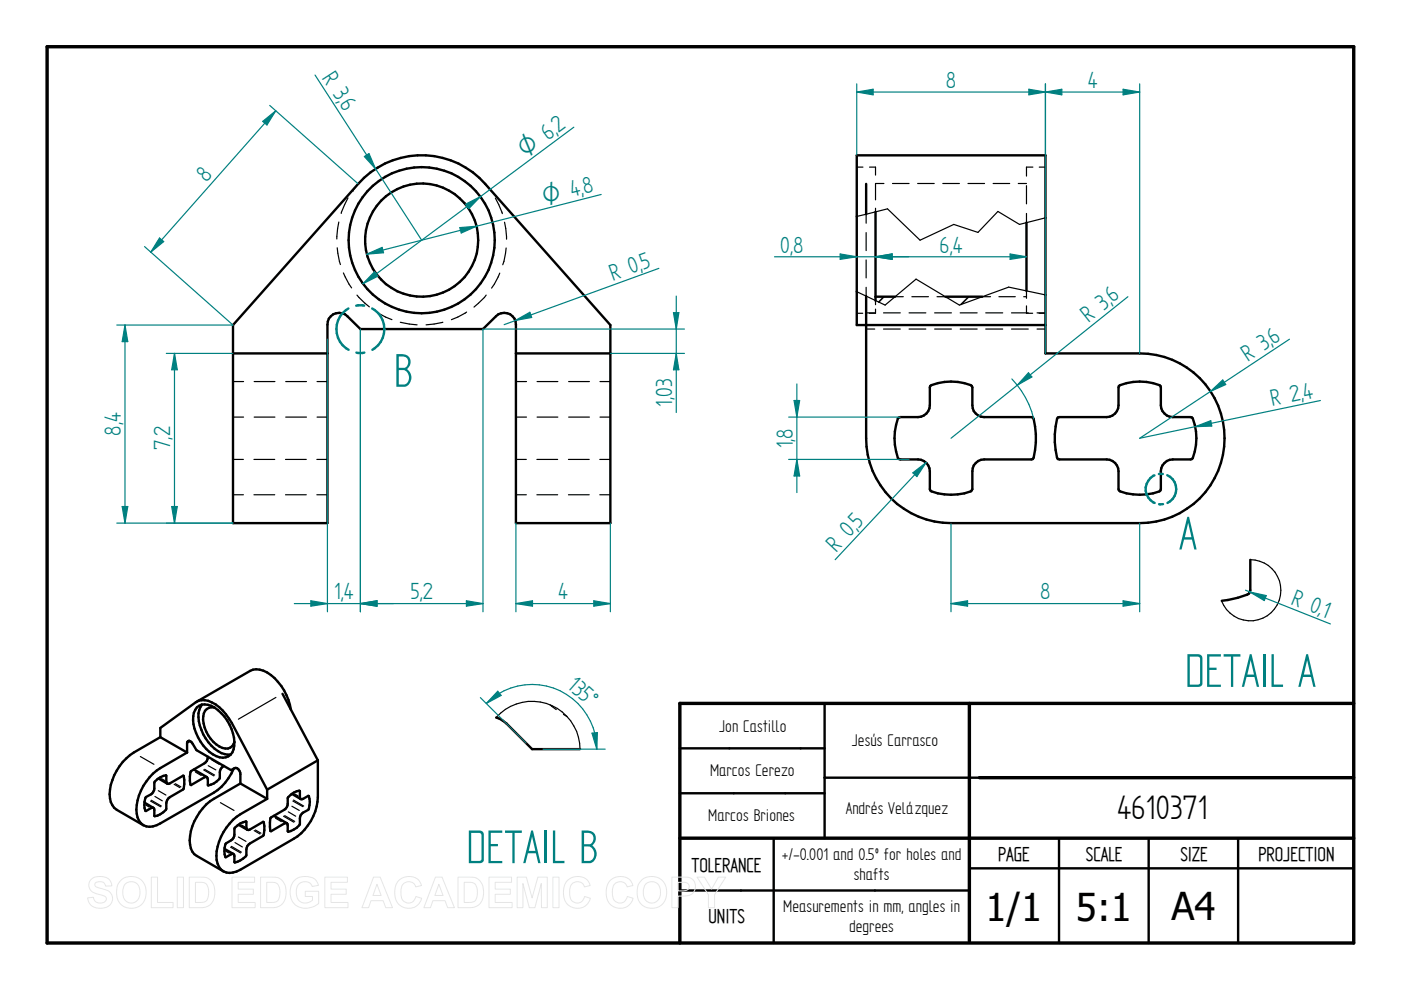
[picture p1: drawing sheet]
<svg xmlns="http://www.w3.org/2000/svg" width="297mm" height="210mm" viewBox="0 0 297 210" stroke-linecap="round" stroke-linejoin="round" font-family="sans-serif">
<path d="M10 9.9h277v190h-277zM205.5 149.1v50.5M287 149.1h-142.9v50.8M144.1 177.7h142.9M207.6 164.9h79.4" fill="none" stroke="#000" stroke-width=".72"/>
<g fill="none" stroke="#000" stroke-width=".51">
<path d="M77.2 37.7a18 18 0 0 1 25.7 1.3l26.5 29.9v42h-20v-42.1a2.46 2.46 0 0 0-1.5-2.3 2.46 2.46 0 0 0-2.7 .6l-2.8 2.7h-26l-2.7-2.7a2.48 2.48 0 0 0-2.8-.6 2.48 2.48 0 0 0-1.5 2.3v42.1h-20v-42zM183.6 39v6.4M185.6 44.9v18.9M217.6 47.2v14.5M49.4 74.9h20M109.4 74.9h20M183.6 62.8v30.1a18 18 0 0 0 18 18h40a18 18 0 0 0 18-18 18 18 0 0 0-18-18h-19.9v-42h-40.1v36h40.1M185.6 62.9h4.2M200.4 62.9h7.9M197.2 81.8a10.9 10.9 0 0 1 8.8 0l.2 .3v3.8a2.53 2.53 0 0 0 2.5 2.5l10.3 .1a15 15 0 0 1 0 8.8l-10.3 .1a2.53 2.53 0 0 0-2.5 2.5v3.8l-.2 .3a8.9 8.9 0 0 1-5.8 .8l-1.4-.2-1.6-.6-.1-4.1a2.53 2.53 0 0 0-2.5-2.5l-4-.1a10.2 10.2 0 0 1-.9-5.8l.7-2.8 .2-.2 4-.1a2.53 2.53 0 0 0 2.5-2.5zM224.3 88.5l10.4-.1a2.53 2.53 0 0 0 2.4-2.5l.1-4.1a10.9 10.9 0 0 1 8.8 0l.1 4.1a2.61 2.61 0 0 0 2.6 2.5l4 .1a10.9 10.9 0 0 1 0 8.8l-4 .1a2.61 2.61 0 0 0-2.6 2.5l-.1 4.1a8.9 8.9 0 0 1-5.8 .8l-1.4-.2-1.6-.6-.1-4.1a2.53 2.53 0 0 0-2.4-2.5l-10.4-.1a15 15 0 0 1 0-8.8zM34 156.3v-2l7.5-5.4a3.8 3.8 0 0 1 4.2 .5 11.4 11.4 0 0 1 3.4 3.9l7.5 14.1"/>
<path d="M34 156.3l5.7 3.3M34 156.3l-5.6 3.3a11.1 11.1 0 0 0-5.1 9.7 3.4 3.4 0 0 0 1.5 2.4l5.6 3.3M39.7 159.6v-2l.2-.5a.82 .82 0 0 1 .9 .6l.9 1.3 7.3 4.3 .8-.4a1.15 1.15 0 0 1 1.2 1.2v2M39.7 159.6l-5.7 3.3a10.8 10.8 0 0 0-5 9.7 3.2 3.2 0 0 0 1.4 2.4M41.7 148.8l11.3-6.6a4.1 4.1 0 0 1 4.4 .9 11.7 11.7 0 0 1 4.3 7.4M41.7 150a3 3 0 0 1 3.8 0 9.2 9.2 0 0 1 4 8.9 2.43 2.43 0 0 1-3.7 1.4 9.4 9.4 0 0 1-4.8-8.5l.1-.7zM42.8 149.4a4.6 4.6 0 0 0-.4 4.4 8.8 8.8 0 0 0 5.3 6.1h1.2M45.5 150a1.87 1.87 0 0 0-2.4 1.9 7.1 7.1 0 0 0 4.1 6.7 1.83 1.83 0 0 0 2.5-1.2M59.9 147.1l7.5 14.1M144.1 158.7h30.7M174.8 149.1v28.6M30.6 170.2l1.9 1.1"/>
<path d="M33.6 165.1l1.9 1.1M35.5 166.2l-.2-.5v-1.2a3.2 3.2 0 0 0-2.6 1.4 2.39 2.39 0 0 1-1.8 3.1 3.4 3.4 0 0 0 0 3l1.1-.7h.5M35.5 166.2l.5-.1 2.8-1.6a3.7 3.7 0 0 1 0 2.9l-2.8 1.6a2.16 2.16 0 0 0-.7 2.5 3.2 3.2 0 0 1-2.6 1.5v-1.3l-.2-.4M41.1 163.2l2.8 1.6M44.1 160.4v.2a1.49 1.49 0 0 1-.8 1.2l-2.8 1.7a4.3 4.3 0 0 0 0 3l2.8-1.7h.6M47.5 162.4l-.2 .1a2.15 2.15 0 0 0-.7 2.5 3.2 3.2 0 0 1-2.5 1.5v-1.3l-.2-.4M49.6 162.9a11 11 0 0 1-4.3 5.2l-11.3 6.5a3.7 3.7 0 0 1-3.6 .4M50.6 174.9l1.8 1M51 166.1l-5.7 3.3a11.1 11.1 0 0 0-5 9.7 2.91 2.91 0 0 0 1.4 2.4l5.7 3.2M51 166.1l5.6 3.3M52.4 175.9l-.2-.4v-1.3a3.2 3.2 0 0 0-2.5 1.5 2.41 2.41 0 0 1-1.8 3.1 3.8 3.8 0 0 0-.1 2.9l1.5-.7 .2 .1M52.4 175.9h.6l2.8-1.7a3.8 3.8 0 0 1 0 3l-2.8 1.7a1.49 1.49 0 0 0-.8 1.2v1.2a4 4 0 0 1-2.4 1.6l-.1-1.4-.2-.4"/>
<path d="M56.6 167.4v2M56.6 169.4l-5.6 3.2a11.1 11.1 0 0 0-5.1 9.7 3.2 3.2 0 0 0 1.5 2.4M58.1 173l2.7 1.5M61.9 168.3l1.9 1.1M63.8 169.4l-.2-.4v-1.3a3.2 3.2 0 0 0-2.6 1.5 2.28 2.28 0 0 1-.7 2.5l-3 1.8v2.7h.2l2.8-1.6 .5-.1M63.8 169.4h.5l1.1-.7a3.4 3.4 0 0 1 0 3 2.32 2.32 0 0 0-1.8 3.1 3.8 3.8 0 0 1-2.5 1.6l-.3-1.9M67.4 161.2l-10.8 6.2M67.4 161.2v7.8a11 11 0 0 1-5.1 8.8l-11.3 6.6a3.9 3.9 0 0 1-3.6 .3M144.1 168.2h30.7M164 177.7v22.2M207.6 164.9h-32.8M224.5 177.7v22.2"/>
<path d="M243.5 177.7v22.2M262.5 177.7v22.2M47.6 180l1.9 1.1M144.1 188.8h61.4M205.5 184.1h81.5"/>
<circle cx="89.4" cy="50.9" r="12"/>
<circle cx="89.4" cy="50.9" r="15.5"/>
</g>
<g fill="none" stroke="#000" stroke-width=".25">
<path d="M75.9 39l-1.1 1.3M102.9 39l1.1 1.4M181.6 35.4h1.4M184.4 35.4h1.2v1.7M187.4 38.9h-1.8v3.5M189.2 38.9h3.5M194.6 38.9h3.5M199.9 38.9h3.5M205.2 38.9h3.5M210.6 38.9h3.5M215.9 38.9h1.7M217.6 39.4v3.8"/>
<path d="M219 35.4h-1.4v1.9M220.3 35.4h1.4M71.5 52.5l.7 3.6M71.8 47.1l-.4 3.6M72.8 57.9l1.7 3.1M73.8 42l-1.5 3.3M74.8 40.3h.1M105 42l1.5 3.3M106 57.9l-1.2 2.3-.6 .9M107 47.1l.4 3.6M107.3 52.6l-.5 2.8-.2 .7M183.6 45.4l-2 .5"/>
<path d="M183.6 45.4l4.6-1.1 6.9 6.6 7.1-3.3 5.1 1.7 4.3-4.5 4.6 2.8 5.5-1.4M183.6 45.4v1.9M183.6 49.3v3.8M183.6 55.1v3.8M185.6 44.2v.7M217.6 45.3v1.9M75.7 62.6l2.6 2.5M79.8 66.1l1.9 1.1 1.4 .6M84.9 68.3l3.5 .6M93.9 68.3l-3.6 .6M98.9 66.2l-1.8 1-1.4 .6M103.1 62.6l-2.6 2.5"/>
<path d="M181.6 61.8l2 1M181.6 66.4h1.3M183.6 60.9v1.9M183.6 69.8h1.9M183.6 66.3h1.9M185.6 63.8v.8M185.6 65.5v.9h-1.3M187.3 69.8h3.6M187.3 66.3h3.6M189.8 62.9h1.7M192.7 69.8h3.6M192.7 66.3h3.6"/>
<path d="M193.3 62.9h3.5M198.2 69.8h3.5M198.2 66.3h3.5M198.7 62.9h1.7M203.6 69.8h3.6M203.6 66.3h3.6M208.3 62.9h1.7M209 69.8h3.6M209 66.3h3.6M211.8 62.9h3.5M214.5 69.8h3.5M214.5 66.3h3.5"/>
<path d="M217 62.9h.6M217.6 61.7v1.5M217.6 64.9v1.5h1.3M219.9 69.8h1.8M219.9 66.3h1.8M220.3 66.4h1.4M221.7 62.5l-7.8-1.6-10.5 3.8-9.2-5.5-6.5 5.5-4.1-1.9M49.4 88.4h2.2M49.4 80.9h2.2M49.4 97.4h2.2M53.8 97.4h4.4M53.9 88.4h4.4"/>
<path d="M53.9 80.9h4.4M60.5 97.4h4.4M60.6 88.4h4.4M60.6 80.9h4.4M67.2 97.4h2.2M67.2 88.4h2.2M67.2 80.9h2.2M109.4 88.4h2.2M109.4 80.9h2.2M109.4 97.4h2.2M113.8 97.4h4.4M113.9 88.4h4.4"/>
<path d="M113.9 80.9h4.4M120.5 97.4h4.4M120.6 88.4h4.4M120.6 80.9h4.4M127.2 97.4h2.2M127.2 88.4h2.2M127.2 80.9h2.2M49.4 104.9h2.2M53.8 104.9h4.4M60.5 104.9h4.4M67.2 104.9h2.2M109.4 104.9h2.2"/>
<path d="M113.8 104.9h4.4M120.5 104.9h4.4M127.2 104.9h2.2M40.2 157.3l-.4 .2M58.5 147.9l-8 4.6M29.8 160.4l2.8 1.7M30.8 171.9l.1 .1M31 170.7l.6 .4M31.9 169.8l2.2 1.3M32.1 169.7l2.1 1.2M32.7 173l.1 .1M32.8 168.9l1.6 .9"/>
<path d="M33.6 167.6l1.6 1M34.2 165.1l.7 .4M35.1 164.4l.2 .1M36.9 166.3l1.2 .7M37.2 166.2l1.2 .6M38.9 164.5h.1M40.3 166.4l.2 .1M41.4 163.7l1.3 .7M43.2 163.2l2.1 1.3M43.4 163.1l2.1 1.2M44.1 166.5h.1M44.2 162.3l1.6 .9"/>
<path d="M44.9 161.1l1.6 1M46.7 170.2l2.9 1.6M48.9 179.6l2.1 1.2M49.1 179.5l2.1 1.2M49.8 178.6l1.6 1M50.5 177.5l1.7 .9M51.2 174.9l.7 .4M52.1 174.2h.1M53.9 176.1l1.2 .7M54.1 176l1.2 .7M55.8 174.2l.1 .1M57.3 176.1l.2 .1"/>
<path d="M58.4 173.5l1.2 .7M60.1 173.1l2.2 1.2M60.4 172.9l2.1 1.3M61 176.3l.1 .1M61.1 172.1l1.6 1M61.9 170.9l1.6 .9M62.1 169.8l2.1 1.2M62.2 169.6l2.2 1.3M62.5 168.4l.7 .3M63.4 167.6l.2 .1M65.4 168.7l.1 .1M47.8 181.7h.1"/>
<path d="M47.9 180.5l.7 .4M49.7 182.8l.1 .1"/>
</g>
<path d="M187.4 62.9l-1.1 1.2M200.9 62.9l-.2 .2M205.4 62.9l-1.7 1.7" fill="none" stroke="#000" stroke-width=".34"/>
<path d="M253.4 90.5l3.3-1.3 .2 1.1zM279.9 84.9l-38.3 8" fill="none" stroke="#008080" stroke-width=".25"/>
<path d="M253.4 90.5l3.3-1.3 .2 1.1z" fill="#008080"/>
<path d="M167.2 88.4h23.7M167.2 97.4h25.5M168.4 84.9h1.1l-.6 3.5z" fill="none" stroke="#008080" stroke-width=".25"/>
<path d="M168.4 84.9h1.1l-.6 3.5z" fill="#008080"/>
<path d="M168.9 97.4l.6 3.5h-1.1z" fill="none" stroke="#008080" stroke-width=".25"/>
<path d="M168.9 97.4l.6 3.5h-1.1z" fill="#008080"/>
<path d="M168.9 81.4v23M196.3 98.1l-19.2 20.6M193.5 100.2l2.8-2.1-1.9 2.9z" fill="none" stroke="#008080" stroke-width=".25"/>
<path d="M193.5 100.2l2.8-2.1-1.9 2.9z" fill="#008080"/>
<path d="M273.4 71.9l-31.8 21M256.7 83l2.5-2.4 .7 .9z" fill="none" stroke="#008080" stroke-width=".25"/>
<path d="M256.7 83l2.5-2.4 .7 .9z" fill="#008080"/>
<path d="M201.6 110.9v18.8M241.6 110.9v18.8M238.1 127.4l3.5 .6-3.5 .5z" fill="none" stroke="#008080" stroke-width=".25"/>
<path d="M238.1 127.4l3.5 .6-3.5 .5z" fill="#008080"/>
<path d="M201.6 128l3.5-.6v1.1z" fill="none" stroke="#008080" stroke-width=".25"/>
<path d="M201.6 128l3.5-.6v1.1z" fill="#008080"/>
<path d="M218.1 79l.7 .9-3.1 1.8zM239.1 62.9l-37.5 30M214.5 80.3a18.4 18.4 0 0 1 4.7 8.5M201.6 128h40" fill="none" stroke="#008080" stroke-width=".25"/>
<path d="M218.1 79l.7 .9-3.1 1.8z" fill="#008080"/>
<path d="M221.7 17.8v57.1M221.7 19.5l3.4-.6v1.2zM241.6 17.8v57.1" fill="none" stroke="#008080" stroke-width=".25"/>
<path d="M221.7 19.5l3.4-.6v1.2z" fill="#008080"/>
<path d="M238.1 18.9l3.5 .6-3.5 .6z" fill="none" stroke="#008080" stroke-width=".25"/>
<path d="M238.1 18.9l3.5 .6-3.5 .6z" fill="#008080"/>
<path d="M181.6 17.8v15.1M218.1 18.9l3.6 .6-3.6 .6zM221.7 19.5h19.9M221.7 17.8v15.1" fill="none" stroke="#008080" stroke-width=".25"/>
<path d="M218.1 18.9l3.6 .6-3.6 .6z" fill="#008080"/>
<path d="M181.6 19.5l3.5-.6v1.2z" fill="none" stroke="#008080" stroke-width=".25"/>
<path d="M181.6 19.5l3.5-.6v1.2z" fill="#008080"/>
<path d="M181.6 19.5h40.1M139.7 56.9l-32.8 11.9M109.3 67.9l3-1.7 .4 1.1z" fill="none" stroke="#008080" stroke-width=".25"/>
<path d="M109.3 67.9l3-1.7 .4 1.1z" fill="#008080"/>
<path d="M55.7 25.7l2.8-2.2-1.9 3zM57.2 22.4l18.7 16.6M30.6 52.3l18.8 16.6" fill="none" stroke="#008080" stroke-width=".25"/>
<path d="M55.7 25.7l2.8-2.2-1.9 3z" fill="#008080"/>
<path d="M33.8 50.5l.9 .7-2.7 2.3z" fill="none" stroke="#008080" stroke-width=".25"/>
<path d="M33.8 50.5l.9 .7-2.7 2.3z" fill="#008080"/>
<path d="M66.8 15.9l22.6 35M58.5 23.5l-26.5 30M77.3 33.2l.9-.6 1.4 3.2z" fill="none" stroke="#008080" stroke-width=".25"/>
<path d="M77.3 33.2l.9-.6 1.4 3.2z" fill="#008080"/>
<path d="M121.7 27l-44.7 33.2M79.4 57.6l.7 .9-3.1 1.7z" fill="none" stroke="#008080" stroke-width=".25"/>
<path d="M79.4 57.6l.7 .9-3.1 1.7z" fill="#008080"/>
<path d="M98.7 43.3l3.2-1.6-2.5 2.5z" fill="none" stroke="#008080" stroke-width=".25"/>
<path d="M98.7 43.3l3.2-1.6-2.5 2.5z" fill="#008080"/>
<path d="M77.8 53.9l3.2-1.4 .3 1.1zM127.5 41.2l-49.7 12.7" fill="none" stroke="#008080" stroke-width=".25"/>
<path d="M77.8 53.9l3.2-1.4 .3 1.1z" fill="#008080"/>
<path d="M97.5 48.3l3.5-.3-3.2 1.4z" fill="none" stroke="#008080" stroke-width=".25"/>
<path d="M97.5 48.3l3.5-.3-3.2 1.4z" fill="#008080"/>
<path d="M76.4 69.8v59.9M102.4 69.8v59.9M76.4 128l3.5-.6v1.1z" fill="none" stroke="#008080" stroke-width=".25"/>
<path d="M76.4 128l3.5-.6v1.1z" fill="#008080"/>
<path d="M98.9 127.4l3.5 .6-3.5 .5z" fill="none" stroke="#008080" stroke-width=".25"/>
<path d="M98.9 127.4l3.5 .6-3.5 .5z" fill="#008080"/>
<path d="M109.4 110.9v18.8M129.4 110.9v18.8M76.4 128h26M109.4 128l3.5-.6v1.1z" fill="none" stroke="#008080" stroke-width=".25"/>
<path d="M109.4 128l3.5-.6v1.1z" fill="#008080"/>
<path d="M125.9 127.4l3.5 .6-3.5 .5z" fill="none" stroke="#008080" stroke-width=".25"/>
<path d="M125.9 127.4l3.5 .6-3.5 .5z" fill="#008080"/>
<path d="M69.4 71.9v57.8M76.4 69.8v59.9M76.4 128l3.5-.6v1.1zM109.4 128h20" fill="none" stroke="#008080" stroke-width=".25"/>
<path d="M76.4 128l3.5-.6v1.1z" fill="#008080"/>
<path d="M65.9 127.4l3.5 .6-3.5 .5z" fill="none" stroke="#008080" stroke-width=".25"/>
<path d="M65.9 127.4l3.5 .6-3.5 .5z" fill="#008080"/>
<path d="M24.8 68.9h24.6M24.8 110.9h24.6M25.9 107.4h1.2l-.6 3.5zM62.4 128h21" fill="none" stroke="#008080" stroke-width=".25"/>
<path d="M25.9 107.4h1.2l-.6 3.5z" fill="#008080"/>
<path d="M26.5 68.9l.6 3.5h-1.2z" fill="none" stroke="#008080" stroke-width=".25"/>
<path d="M26.5 68.9l.6 3.5h-1.2z" fill="#008080"/>
<path d="M26.5 68.9v42M264.1 125.1l18 7.2M265 125.5l3.5 .8-.4 1z" fill="none" stroke="#008080" stroke-width=".25"/>
<path d="M244.8 100.8a3.2 3.2 0 0 0-1.9 2.9 3.2 3.2 0 0 0 1.9 2.9M245.7 100.5h.8M245.7 106.9h.9M247.5 100.8a3.2 3.2 0 0 1 1.9 2.9 3.2 3.2 0 0 1-1.9 2.9" fill="none" stroke="#008080" stroke-width=".51"/>
<path d="M265.1 118.7v6.4l-.3 .8a17.3 17.3 0 0 1-5.8 1.5" fill="none" stroke="#000" stroke-width=".51"/>
<path d="M265.1 118.7a6.5 6.5 0 0 1 5.3 10.2 6.5 6.5 0 0 1-11.4-1.5" fill="none" stroke="#000" stroke-width=".25"/>
<path d="M265 125.5l3.5 .8-.4 1z" fill="#008080"/>
<path d="M73.9 65.4a5 5 0 0 0 0 8.8M77.2 64.8h-1.7M77.3 74.8h-1.7M78.9 65.4a5 5 0 0 1 0 8.8" fill="none" stroke="#008080" stroke-width=".51"/>
<path d="M105.2 152.1l.7 .3 1.5 1 5.4 5.4h10.2" fill="none" stroke="#000" stroke-width=".51"/>
<path d="M105.2 152.1a10.2 10.2 0 0 1 11.2-2.8 10.2 10.2 0 0 1 6.6 9.5M116.6 149.4l1.3 1.1M119.5 151.5l.7 .4" fill="none" stroke="#000" stroke-width=".25"/>
<path d="M101.9 147.9l9.6 9.7M115.1 158.8h13.2M125.5 155.4l1.2-.1-.2 3.5z" fill="none" stroke="#008080" stroke-width=".25"/>
<path d="M125.5 155.4l1.2-.1-.2 3.5z" fill="#008080"/>
<path d="M105.5 146.6l.8 .8-3.2 1.7z" fill="none" stroke="#008080" stroke-width=".25"/>
<path d="M105.5 146.6l.8 .8-3.2 1.7z" fill="#008080"/>
<path d="M35.3 74.9h14.1M37 74.9l.6 3.5h-1.2zM35.3 110.9h14.1M103.1 149.1a13.7 13.7 0 0 1 15-2.9 13.7 13.7 0 0 1 8.4 12.6" fill="none" stroke="#008080" stroke-width=".25"/>
<path d="M37 74.9l.6 3.5h-1.2z" fill="#008080"/>
<path d="M36.4 107.4h1.2l-.6 3.5z" fill="none" stroke="#008080" stroke-width=".25"/>
<path d="M36.4 107.4h1.2l-.6 3.5z" fill="#008080"/>
<path d="M37 74.9v36M102.4 69.8h42.7M129.4 74.9h15.7M142.8 66.3h1.1l-.5 3.5z" fill="none" stroke="#008080" stroke-width=".25"/>
<path d="M142.8 66.3h1.1l-.5 3.5z" fill="#008080"/>
<path d="M143.4 74.9l.5 3.5h-1.1z" fill="none" stroke="#008080" stroke-width=".25"/>
<path d="M143.4 74.9l.5 3.5h-1.1z" fill="#008080"/>
<path d="M185.6 54.4l3.5-.6v1.2zM143.4 62.8v24.7" fill="none" stroke="#008080" stroke-width=".25"/>
<path d="M185.6 54.4l3.5-.6v1.2z" fill="#008080"/>
<path d="M214.2 53.8l3.4 .6-3.4 .6z" fill="none" stroke="#008080" stroke-width=".25"/>
<path d="M214.2 53.8l3.4 .6-3.4 .6z" fill="#008080"/>
<path d="M185.6 54.4h32M185.6 54.4l3.5-.6v1.2z" fill="none" stroke="#008080" stroke-width=".25"/>
<path d="M185.6 54.4l3.5-.6v1.2z" fill="#008080"/>
<path d="M178.1 53.8l3.5 .6-3.5 .6z" fill="none" stroke="#008080" stroke-width=".25"/>
<path d="M178.1 53.8l3.5 .6-3.5 .6z" fill="#008080"/>
<path d="M164.2 54.4h28.5" fill="none" stroke="#008080" stroke-width=".25"/>
<g fill="none" stroke="#e6e6e6" stroke-width=".21">
<path d="M19.3 186.5a3.1 3.1 0 0 1 4 .2l.4 1.1-1.3 .1a1.28 1.28 0 0 0-1-1 1.28 1.28 0 0 0-1.3 .5v.4a5.6 5.6 0 0 0 2.5 .9 1.98 1.98 0 0 1 1.2 2.4 1.98 1.98 0 0 1-2.2 1.5 2.48 2.48 0 0 1-3-2.2l1.2-.2a1.44 1.44 0 0 0 1.3 1.3 1.44 1.44 0 0 0 1.5-.9 1.18 1.18 0 0 0-1.4-.9 2.36 2.36 0 0 1-2.4-2l.1-.7zM25.8 186.5a3.3 3.3 0 0 1 3.9-.1 3.3 3.3 0 0 1 1.2 3.8 3.2 3.2 0 0 1-3.8 2.3 3.2 3.2 0 0 1-2.4-3.8 3 3 0 0 1 1.1-2.2zM26.5 187.5a1.87 1.87 0 0 1 2.2-.4 1.87 1.87 0 0 1 1 2.1 1.87 1.87 0 0 1-1.8 2.3 1.87 1.87 0 0 1-1.9-2.3l.1-.8zM32.1 186h1.3v5.3h3.3v1.1h-4.6zM37.6 186h1.3v6.4h-1.3zM40.1 186h2.4a2.79 2.79 0 0 1 3 3.3 2.79 2.79 0 0 1-2.9 3.1h-2.5zM41.4 187.1a2.64 2.64 0 0 1 2.5 .5 3.3 3.3 0 0 1-.3 3.5l-.8 .2h-1.4zM49.2 186h4.8v1.1h-3.5v1.4h3.2v1.1h-3.2v1.7h3.6v1.1h-4.9zM55.2 186h2.4a2.79 2.79 0 0 1 3.1 3.3 2.79 2.79 0 0 1-3 3.1h-2.5zM56.6 187.1a2.64 2.64 0 0 1 2.4 .5 3.3 3.3 0 0 1-.3 3.5l-.8 .2h-1.3zM62.3 186.8a3.6 3.6 0 0 1 4.6-.2l.6 1.1-1.3 .3a1.8 1.8 0 0 0-2.2-1 1.8 1.8 0 0 0-1.2 2.1 2.01 2.01 0 0 0 1.1 2.2 2.01 2.01 0 0 0 2.3-.4v-.8h-1.5v-1.1h2.9v2.6a3.8 3.8 0 0 1-5.5-.3 4 4 0 0 1 .2-4.5zM68.9 186h4.8v1.1h-3.5v1.4h3.2v1.1h-3.2v1.7h3.6v1.1h-4.9z"/>
<path d="M79.2 186h1.4l2.6 6.4h-1.4l-.6-1.4h-2.5l-.6 1.4h-1.4zM79.9 187.5l.9 2.4h-1.7zM84.5 186.7a2.87 2.87 0 0 1 4.9 1l-1.3 .3a1.6 1.6 0 0 0-1.8-1 1.6 1.6 0 0 0-1.3 1.7 2.19 2.19 0 0 0 1.3 2.7 1.55 1.55 0 0 0 1.9-1.3l1.2 .4a2.93 2.93 0 0 1-3.4 2 2.93 2.93 0 0 1-2.3-3.3v-.6a3.2 3.2 0 0 1 .8-1.9zM92.3 186h1.4l2.6 6.4h-1.4l-.5-1.4h-2.6l-.5 1.4h-1.4zM93 187.5l.9 2.4h-1.7zM97.1 186h2.4a2.79 2.79 0 0 1 3 3.3 2.79 2.79 0 0 1-2.9 3.1h-2.5zM98.4 187.1a2.64 2.64 0 0 1 2.4 .5 3.3 3.3 0 0 1-.2 3.5l-.9 .2h-1.3zM103.7 186h4.8v1.1h-3.5v1.4h3.2v1.1h-3.2v1.7h3.6v1.1h-4.9zM109.6 186h2l1.2 4.4 1.2-4.4h2v6.4h-1.2v-5.1l-1.4 5.1h-1.2l-1.3-5.1v5.1h-1.3zM117.2 186h1.3v6.4h-1.3zM120.3 186.7a2.87 2.87 0 0 1 4.8 1l-1.2 .3a1.6 1.6 0 0 0-1.9-1 1.6 1.6 0 0 0-1.2 1.7 2.19 2.19 0 0 0 1.3 2.7 1.55 1.55 0 0 0 1.8-1.3l1.3 .4a2.93 2.93 0 0 1-3.5 2 2.93 2.93 0 0 1-2.2-3.3v-.6a3.2 3.2 0 0 1 .8-1.9zM129.3 186.7a2.87 2.87 0 0 1 4.9 1l-1.2 .3a1.6 1.6 0 0 0-1.9-1 1.6 1.6 0 0 0-1.3 1.7 2.19 2.19 0 0 0 1.3 2.7 1.55 1.55 0 0 0 1.9-1.3l1.2 .4a2.93 2.93 0 0 1-3.4 2 2.93 2.93 0 0 1-2.3-3.3l.1-.6a3.2 3.2 0 0 1 .7-1.9z"/>
<path d="M136.2 186.5a3.3 3.3 0 0 1 3.9-.1 3.3 3.3 0 0 1 1.1 3.8 3.2 3.2 0 0 1-3.7 2.3 3.2 3.2 0 0 1-2.4-3.8 3 3 0 0 1 1.1-2.2zM136.9 187.5a1.87 1.87 0 0 1 2.2-.4 1.87 1.87 0 0 1 .9 2.1 1.87 1.87 0 0 1-1.8 2.3 1.87 1.87 0 0 1-1.8-2.3l.1-.8zM142.4 186h2.1a2.5 2.5 0 0 1 2.7 1 2.08 2.08 0 0 1-.1 2.2 2.08 2.08 0 0 1-2.1 .8h-1.2v2.4h-1.4zM143.8 187.1h.6a1.28 1.28 0 0 1 1.7 .9 1.22 1.22 0 0 1-1.6 .9h-.7zM147.8 186h1.5l1.6 2.5 1.4-2.5h1.6l-2.4 3.7v2.7h-1.3v-2.7z"/>
</g>
<g font-size="11.3" fill="#008080">
<text x="83.5" y="82">B</text>
<text x="249.9" y="116.5">A</text>
<text x="251.2" y="145.6">DETAIL A</text>
<text x="98.9" y="183">DETAIL B</text>
</g>
<g font-size="8.1">
<text x="236.9" y="173.7">4610371</text>
<text x="208.9" y="195.3">1/1</text>
<text x="228.1" y="195.3">5:1</text>
<text x="248.4" y="195.1">A4</text>
</g>
<g font-size="5.6" fill="#008080">
<text x="68.2" y="16.5" transform="rotate(57 68.2 16.5)">R 3,</text>
<text x="71.8" y="22.1" transform="rotate(57 71.8 22.1)">6</text>
<text x="200.5" y="18.6">8</text>
<text x="230.6" y="18.6">4</text>
<text x="116.2" y="29.9" transform="rotate(-37 116.2 29.9)">6,</text>
<text x="118.4" y="28.3" transform="rotate(-37 118.4 28.3)">2</text>
<text x="43.8" y="38.7" transform="rotate(-48 43.8 38.7)">8</text>
<text x="123.9" y="41.2" transform="rotate(-14 123.9 41.2)">8</text>
<text x="165.4" y="53.6">0,8</text>
<text x="199.2" y="53.6">6,4</text>
<text x="129.9" y="59.5" transform="rotate(-20 129.9 59.5)">R 0,</text>
<text x="136.4" y="57.2" transform="rotate(-20 136.4 57.2)">5</text>
<text x="236" y="64.3" transform="rotate(-39 236 64.3)">6</text>
<text x="230.8" y="68.5" transform="rotate(-39 230.8 68.5)">R 3,</text>
<text x="264.5" y="76.7" transform="rotate(-33 264.5 76.7)">R 3,</text>
<text x="270" y="73.1" transform="rotate(-33 270 73.1)">6</text>
<text x="142.5" y="86.2" transform="rotate(-90 142.5 86.2)">1,03</text>
<text x="269.7" y="86.1" transform="rotate(-12 269.7 86.1)">R 2,</text>
<text x="276.6" y="84.8" transform="rotate(-12 276.6 84.8)">4</text>
<text x="25.6" y="92.4" transform="rotate(-90 25.6 92.4)">8,4</text>
<text x="36.1" y="95.4" transform="rotate(-90 36.1 95.4)">7,2</text>
<text x="168.1" y="95.1" transform="rotate(-90 168.1 95.1)">1,8</text>
<text x="182" y="112.1" transform="rotate(-47 182 112.1)">5</text>
<text x="177.3" y="117.2" transform="rotate(-47 177.3 117.2)">R 0,</text>
<text x="70.8" y="127.1">1,4</text>
<text x="87" y="127.1">5,2</text>
<text x="118.4" y="127.1">4</text>
<text x="220.5" y="127.1">8</text>
<text x="273.5" y="128" transform="rotate(22 273.5 128)">R 0,</text>
<text x="279.9" y="130.5" transform="rotate(22 279.9 130.5)">1</text>
<text x="120" y="145.7" transform="rotate(41 120 145.7)">135°</text>
</g>
<g font-size="5.4" fill="#008080">
<text x="111.4" y="33.5" transform="rotate(-36 111.4 33.5)">O</text>
<text x="115.4" y="43.4" transform="rotate(-14 115.4 43.4)">O 4,</text>
</g>
<g font-size="4.8">
<text x="146.6" y="184.8">TOLERANCE</text>
<text x="211.6" y="182.5">PAGE</text>
<text x="230.2" y="182.5">SCALE</text>
<text x="250.3" y="182.5">SIZE</text>
<text x="266.8" y="182.5">PROJECTION</text>
<text x="150.2" y="195.8">UNITS</text>
</g>
<g font-size="4.1">
<text x="152.5" y="155.1">Jon Castillo</text>
<text x="180.6" y="158.2">Jesús Carrasco</text>
<text x="150.5" y="164.5">Marcos Cerezo</text>
<text x="179.3" y="172.6">Andrés Velázquez</text>
<text x="150.2" y="174.1">Marcos Briones</text>
<text x="165.8" y="182.4">+/-0.001 and 0.5º for holes and</text>
<text x="181" y="186.6">shafts</text>
<text x="166.1" y="193.5">Measurements in mm, angles in</text>
<text x="180" y="197.6">degrees</text>
</g>
</svg>
